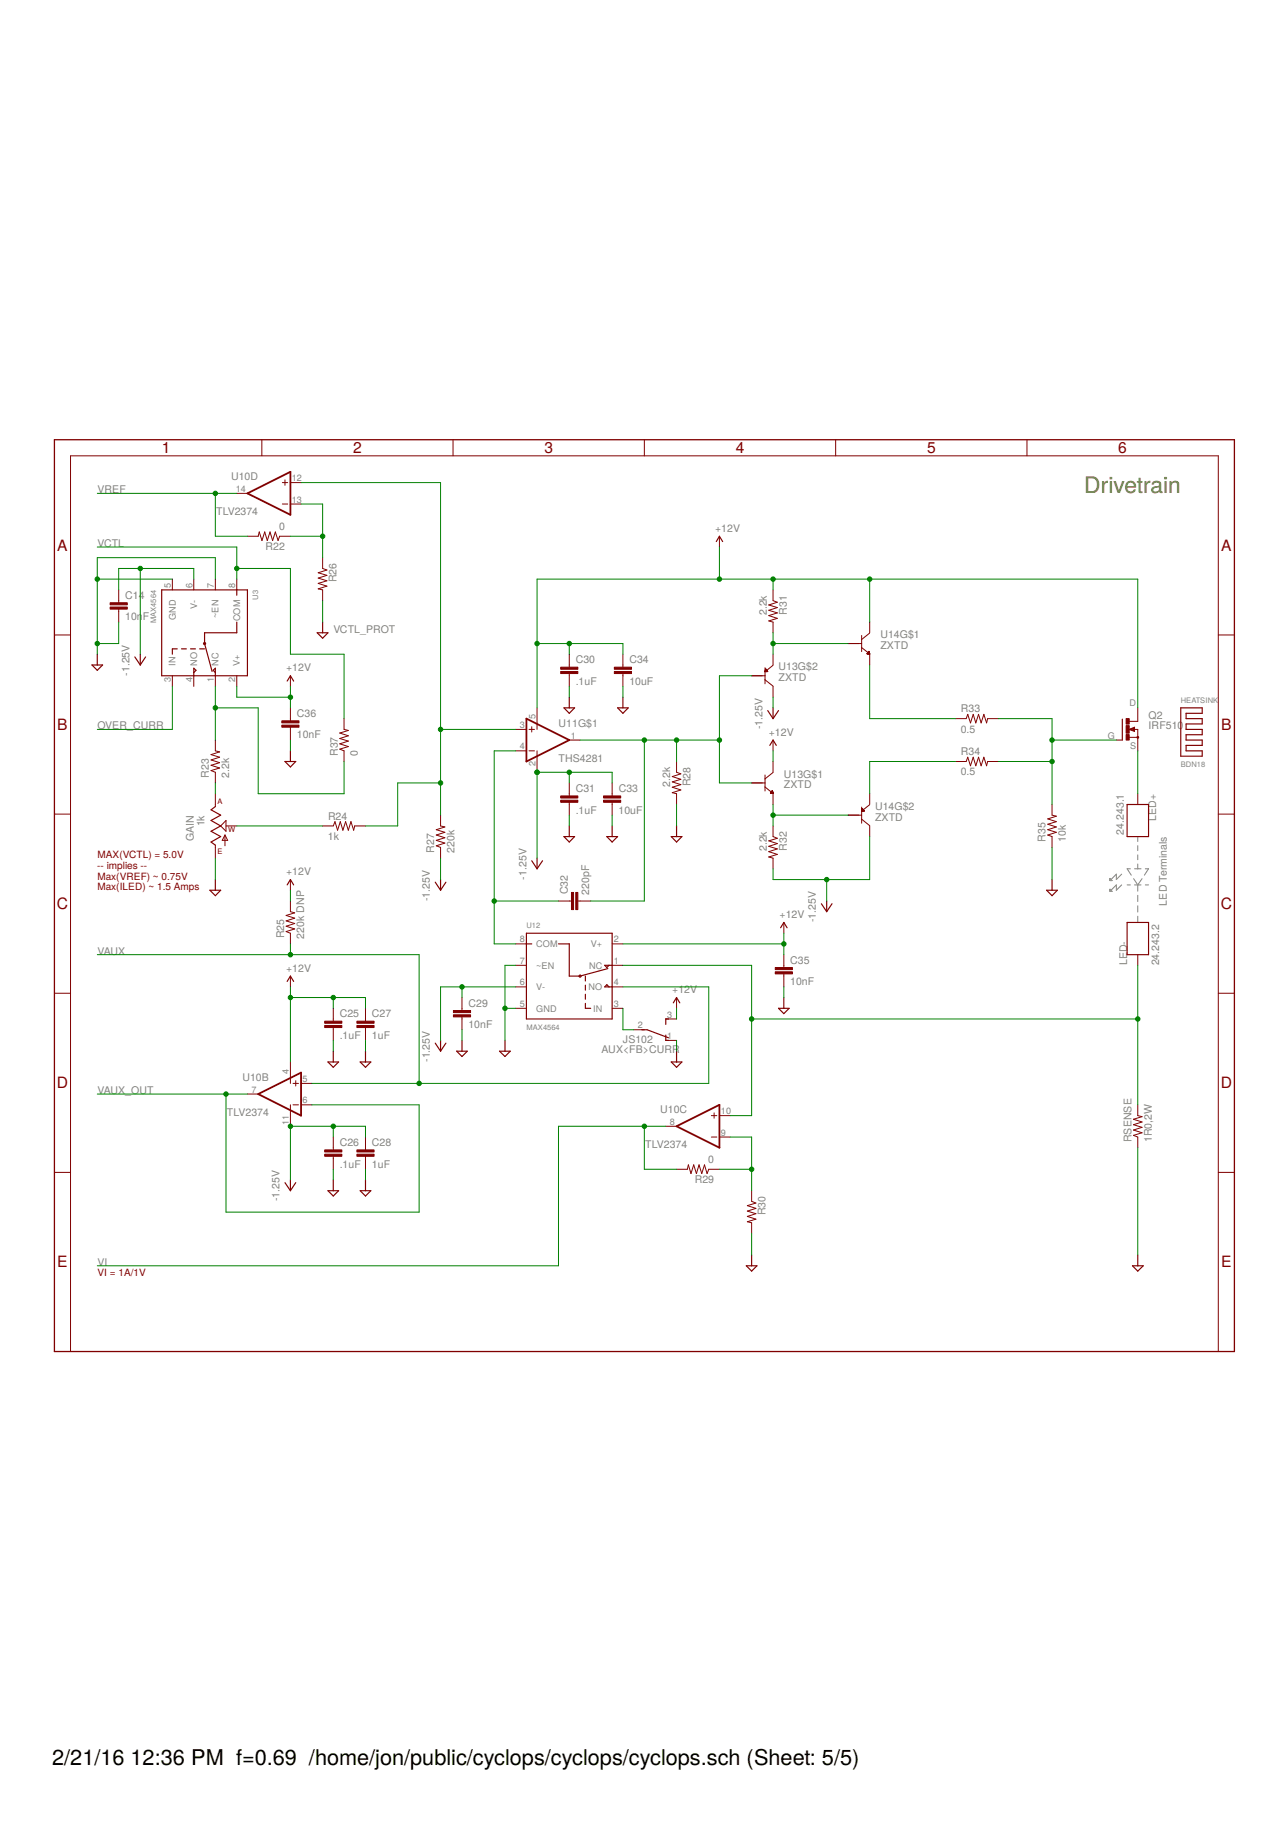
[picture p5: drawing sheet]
<svg xmlns="http://www.w3.org/2000/svg" width="210mm" height="297mm" viewBox="0 0 210 297" stroke-linecap="round" stroke-linejoin="round" font-family="sans-serif">
<g fill="none" stroke="#808080" stroke-width=".16">
<path d="M185.4 136.3v.8M185.4 137.8v.8M185.4 139.3v.8M180.9 143.1l.3 .4h-.3zM180.9 144.9l.3 .3h-.3zM180.9 143.4h.3M180.9 143.4h.2M180.9 143.2h.1M180.9 145.2h.3M180.9 145.1h.2M180.9 145h.1M180.9 144.9h.1"/>
<path d="M182.8 142.4l-.9 .9v-.9l-.8 .9h-.2M182.8 144.2l-.9 .9v-.9l-.8 .9h-.2M183.7 144.2h.5M184.2 141.6h-.5l.7 1M184.7 143.2l.7 1M184.9 141.6h1M184.9 144.2h1M185.4 140.8v.8M185.4 144.2v1M185.4 145.9v1M185.4 147.6v1M185.4 149.3v1"/>
<path d="M186.1 143.2l-.7 1M186.6 141.6h.6l-.7 1M186.6 144.2h.6"/>
</g>
<g fill="none" stroke="#800000" stroke-width=".3">
<path d="M40.3 80.4l7-3.5v7zM85.8 117.1l7 3.5-7 3.5zM42.1 178.3l7-3.5v7zM110.3 183.5l6.9-3.5v7z"/>
<circle cx="185.4" cy="120.1" r=".08"/>
</g>
<g fill="none" stroke="#800000" stroke-width=".16">
<path d="M42.7 71.6v2.7M46 78.6h.9M46.4 78.2v.9M47.3 78.6h1.8M73.8 71.6v2.7M105 71.6v2.7M136.2 71.6v2.7M167.4 71.6v2.7M19.3 96.1v2.1M19.3 99.3v2.1M28.1 94.4v1.7M31.6 94.4v1.7"/>
<path d="M35.1 94.4v1.7M38.6 80.4h1.7M38.6 94.4v1.7M40.3 87.4h1.8l.1-.7 .5 1.4 .4-1.4 .5 1.4 .4-1.4 .4 1.4 .5-1.4 .4 1.4 .3-.7h1.7M46 82.1h.9M47.3 82.1h1.8M52.6 90.9v1.7l.7 .3-1.4 .4 1.4 .4-1.4 .5 1.4 .4-1.4 .5 1.4 .4-1.4 .4 .7 .2v1.8M117.2 87.4v1.7M126 96.1v1.8l.7 .2-1.4 .5 1.4 .4-1.4 .4 1.4 .5-1.4 .4 1.4 .5-1.4 .4 .7 .2v1.7M8.9 103.5h2.6M28.1 110.1v1.7M31.6 110.1v1.7"/>
<path d="M35.1 110.1v1.7M38.6 110.1v1.7M47.3 110.1v1.7M47.3 115.3v2.1M47.3 118.5v2.1M56.1 117.1v1.8l.7 .1-1.4 .4 1.4 .5-1.4 .4 1.4 .5-1.4 .4 1.4 .4-1.4 .5 .7 .2v1.8M84 118.9h1.8M86.2 118.9h.9M86.7 118.4v.9M87.5 115.3v3.6M92.8 106.6v2.1M92.8 109.7v2.1"/>
<path d="M101.5 106.6v2.1M101.5 109.7v2.1M122.5 110.1h2.2M124.7 108.8v2.6M124.7 110.8l1.3 1M124.7 109.4h.3M124.7 109.4h.4M124.7 109.3l.4 .1M124.7 109.3h.4M124.7 109.3h.3M124.7 109.2h.3M124.7 109.2h.2"/>
<path d="M124.8 109.1l.1 .1M124.8 109.1h.1M124.8 109l.3 .4-.4 .1M124.8 109l-.1 .5M124.8 109h.1M126 108.4l-1.3 1.1M126 106.6v1.8M126 111.8v1.8M138.2 104.9h2.2M140.4 105.5l1.3 1.1-.4-.1M140.4 103.5v2.7M141.3 106.5l.4 .1"/>
<path d="M141.3 106.5h.4M141.4 106.4h.3M141.4 106.3h.3M141.5 106.3h.1M141.5 106.2h.1M141.6 106.2h.1M141.6 106.1l-.3 .4M141.6 106.1l.1 .5M141.7 103.2l-1.3 1M141.7 101.4v1.7M141.7 106.6v1.8M141.7 106.6h.1"/>
<path d="M155.7 117.1h1.8l.2-.7 .5 1.4 .4-1.4 .4 1.4 .5-1.4 .4 1.4 .4-1.4 .5 1.4 .2-.7h1.7M184 118.9l.9-.4v.7zM184.8 118.9h.6v3.4M185.4 115.3v2.2h-1.4M198.5 103.5h2.7M8.9 132.7h2.6M35.1 120.6v1.7l.7 .2-1.4 .5 1.4 .4-1.4 .4 1.4 .5-1.4 .4 1.4 .4-1.4 .5 .7 .2v1.8M35.1 129.3v2.1M35.1 137.7v2.1M36.7 136.1v1.7M36.7 136.1l.4 .8h-.9zM36.8 133.7v1.7l-.8-.8z"/>
<path d="M36.8 134.6h1.8M52.6 134.6h1.7l.3-.7 .4 1.4 .5-1.4 .4 1.4 .4-1.4 .5 1.4 .4-1.4 .4 1.4 .2-.7h1.8M71.8 132.8v1.8l.7 .1-1.4 .5 1.4 .4-1.4 .5 1.4 .4-1.4 .4 1.4 .5-1.4 .4 .7 .3v1.7M84 122.3h1.8M86.2 122.3h.9M87.5 122.3v3.5M92.8 120.6h1.7M92.8 127.6v2.1M92.8 130.7v2.1M99.8 127.6v2.1M99.8 130.7v2.1M110.3 124.1v1.7l.7 .3-1.4 .4 1.4 .5-1.4 .4 1.4 .4-1.4 .5 1.4 .4-1.4 .5 .7 .1v1.8"/>
<path d="M122.5 127.6h2.2M124.7 128.2l1.3 1.1M124.7 126.3v2.6M125.6 129.2h.4M125.7 129.1h.2M125.7 129h.2M125.8 129h.1M125.8 128.9h.1M125.9 128.9l.1 .4h-.4zM126 125.9l-1.3 1M126 134.6v1.7l.7 .3-1.4 .4 1.4 .5-1.4 .4 1.4 .4-1.4 .5 1.4 .4-1.4 .4 .7 .2v1.8M126 120.6v1.7"/>
<path d="M126 124.1v1.7M126 129.3v1.8M138.2 132.8h2.2M140.4 131.5v2.6M140.4 133.5l1.3 1M140.4 132.2h.2M140.4 132.1h.4M140.4 132l.4 .1M140.4 132h.3M140.5 132h.2M140.5 131.9h.2M140.5 131.8h.1"/>
<path d="M140.5 131.7l.3 .4M140.5 131.7l-.1 .5M140.8 132.1l-.4 .1M141.7 131.1l-1.3 1.1M141.7 129.3v1.8M141.7 134.6v1.7M155.7 124.1h1.8l.2-.7 .5 1.4 .4-1.4 .4 1.4 .5-1.4 .4 1.4 .4-1.4 .5 1.4 .2-.7h1.7M171.4 131.1v1.7l.7 .2-1.3 .4 1.3 .5-1.3 .4 1.3 .4-1.3 .5 1.3 .4-1.3 .5 .6 .2v1.8M181.9 120.6h1M184 120.1h1.4M185.4 129.3v1.8M198.5 132.7h2.7"/>
<path d="M47.3 143.3v1.8M47.3 146.8v1.7l.7 .2-1.4 .5 1.4 .4-1.4 .5 1.4 .4-1.4 .4 1.4 .5-1.4 .4 .7 .3v1.7M47.3 159v1.8M84 153.8h1.8M84 157.3h1.8M91 146.8h2.1M94.2 146.8h2.1M99.8 153.8h1.7M99.8 157.3h1.7M127.7 150.3v1.8M127.7 155.6v2M127.7 158.7v2.1"/>
<path d="M185.4 155.6v1.7M8.9 161.8h2.6M40.3 178.3h1.8M47.3 173v3.5M47.8 176.5h.8M48.2 176.1v.9M49.1 176.5h1.7M54.3 164.3v2.1M54.3 167.4v2.1M59.6 164.3v2.1M59.6 167.4v2.1M75.3 162.5v2.1"/>
<path d="M75.3 165.7v2.1M84 164.3h1.8M84 160.8h1.8M99.8 164.3h1.7M99.8 160.8h1.7M103.3 167.8h1.7M108.5 166h1.8M108.5 169.5h1.8M110.3 162.5v1.8M198.5 161.8h2.7M8.9 191h2.6M47.3 180v3.5"/>
<path d="M47.8 180h.8M49.1 180h1.7M54.3 185.3v2.1M54.3 188.4v2.1M59.6 185.3v2.1M59.6 188.4v2.1M108.5 183.5h1.8M110.3 190.5h1.7l.2-.7 .4 1.4 .5-1.4 .4 1.4 .4-1.4 .5 1.4 .4-1.4 .4 1.4 .3-.7h1.7M115.9 181.8h.9M115.9 185.3h.9M116.4 181.3v.9M117.2 181.8h1.8"/>
<path d="M117.2 185.3h1.8M122.5 194v1.7l.7 .3-1.4 .4 1.4 .5-1.4 .4 1.4 .5-1.4 .4 1.4 .4-1.4 .5 .7 .1v1.8M185.4 180v1.8l.7 .1-1.4 .5 1.4 .4-1.4 .5 1.4 .4-1.4 .4 1.4 .5-1.4 .4 .7 .3v1.7M198.5 191h2.7M11.5 220.2v-145.9h187v145.9"/>
</g>
<g fill="#800000" stroke="#800000" stroke-width=".16">
<path d="M58.2 166.4h2.8v.3h-2.8z"/>
<path d="M58.2 167.1h2.8v.3h-2.8z"/>
<path d="M52.9 166.4h2.8v.3h-2.8z"/>
<path d="M52.9 167.1h2.8v.3h-2.8z"/>
<path d="M183.5 119.7h.5v.9h-.5z"/>
<path d="M183.5 117.1h.5v.9h-.5z"/>
<path d="M183.5 118.2h.5v1.3h-.5z"/>
<path d="M58.2 187.4h2.8v.3h-2.8z"/>
<path d="M58.2 188.1h2.8v.3h-2.8z"/>
<path d="M52.9 187.4h2.8v.3h-2.8z"/>
<path d="M52.9 188.1h2.8v.3h-2.8z"/>
<path d="M91.4 108.7h2.8v.4h-2.8z"/>
<path d="M91.4 109.4h2.8v.3h-2.8z"/>
<path d="M91.4 129.7h2.8v.3h-2.8z"/>
<path d="M91.4 130.4h2.8v.3h-2.8z"/>
<path d="M73.9 164.7h2.8v.3h-2.8z"/>
<path d="M73.9 165.4h2.8v.3h-2.8z"/>
<path d="M126.3 157.6h2.8v.4h-2.8z"/>
<path d="M126.3 158.3h2.8v.4h-2.8z"/>
<path d="M100.1 108.7h2.8v.4h-2.8z"/>
<path d="M100.1 109.4h2.8v.3h-2.8z"/>
<path d="M98.4 129.7h2.8v.3h-2.8z"/>
<path d="M98.4 130.4h2.8v.3h-2.8z"/>
<path d="M93.1 145.4h.4v2.8h-.4z"/>
<path d="M93.8 145.4h.4v2.8h-.4z"/>
<path d="M17.9 98.2h2.8v.4h-2.8z"/>
<path d="M17.9 98.9h2.8v.4h-2.8z"/>
<path d="M45.9 117.5h2.8v.3h-2.8z"/>
<path d="M45.9 118.2h2.8v.3h-2.8z"/>
</g>
<g fill="none" stroke="#800000" stroke-width=".19">
<path d="M26.4 96.1h13.9v14h-13.9zM38.6 96.1v.9M116.7 88.2l.5-.8 .6 .8M15 108.4h1.7l-.8 .8zM15.9 106.6v1.8M22 107l.9 1.4M22.9 106.6v1.8M23.7 107l-.8 1.4M28.9 105.7h-.8v.9M29.6 105.7h.8M31.1 105.7h.8M31.6 109.6l.3-.4-.3-.3v1.2"/>
<path d="M32.5 105.7h.8M35.1 109.6l-.4-.4 .4-.3v1.2M38.6 101.4v1.7h-5.3v1.8l1.3 4.5M46.8 111l.5-.9 .6 .9M51.7 103.1h1.7l-.8 .9zM52.6 101.4v1.7M91.9 115.3h1.7l-.8 .9zM92.8 113.6v1.7M100.6 115.3h1.8l-.9 .9zM101.5 113.6v1.7M125.1 115.8l.9 1.3M126 115.3v1.8"/>
<path d="M126.9 115.8l-.9 1.3M182.9 117.2v3.4M192.4 115.3h3.5v.9h-2.6v.9h2.6v.9h-2.6v.9h2.6v.8h-2.6v.9h2.6v.9h-2.6v.8h2.6v.9h-3.5zM35.1 131.4l-.7 .6 1.6 .8-1.6 .9 1.6 .9-1.6 .8 1.6 .9-1.6 .9 .7 .5M46.4 124.1h1.8l-.9 .9zM47.3 122.3v1.8M87.5 139.8v1.8M91.9 136.3h1.7l-.8 .9zM92.8 134.6v1.7M98.9 136.3h1.7l-.8 .9zM99.8 134.6v1.7M109.4 136.3h1.7l-.8 .9z"/>
<path d="M110.3 134.6v1.7M125.5 121.5l.5-.9 .5 .9M183.7 131.1h3.5v5.2h-3.5zM34.2 145.1h1.8l-.9 .8zM35.1 143.3v1.8M46.8 144.2l.5-.9 .6 .9M46.8 159.9l.5-.9 .6 .9M70.9 143.7l.9 1.4M71.8 143.3v1.8M72.7 143.7l-.9 1.4M85.8 152.1h14v13.9h-14zM85.8 153.8h.9"/>
<path d="M86.7 140.3l.8 1.3M88.4 140.3l-.9 1.3M91 153.8h1.8v5.2h1.7l4.6-1.2M95.4 159v.9M99.3 157.3l-.4 .3-.3-.3h1.2M127.2 151.2l.5-.9 .6 .9M133.9 147.3l.8 1.2M134.7 146.8v1.7M135.6 147.3l-.9 1.2M170.6 145.1h1.7l-.9 .8zM171.4 143.3v1.8M183.7 150.3h3.5v5.3h-3.5z"/>
<path d="M53.4 173h1.8l-.9 .9zM54.3 171.3v1.7M58.7 173h1.7l-.8 .9zM59.6 171.3v1.7M70.9 170l.9 1.3M71.8 169.5v1.8M72.7 170l-.9 1.3M74.4 171.3h1.8l-.9 .8zM75.3 169.5v1.8M81.4 171.3h1.8l-.9 .8zM82.3 169.5v1.8M95.4 163.5v.8h.9"/>
<path d="M95.4 160.5v.8M95.4 162v.8M99.3 160.8l-.4-.4-.3 .4h1.2M104.6 167.8h.9l3.4 1.3M108.5 168.7v.8h.4M108.9 166h-.4v.9M109.4 173h1.7l-.8 .9zM109.7 163.4l.6-.9 .5 .9M110.3 171.3v1.7M126.9 164.3h1.7l-.9 .9zM127.7 162.5v1.8M46.4 192.7l.9 1.3"/>
<path d="M47.3 192.3v1.7M48.2 192.7l-.9 1.3M53.4 194h1.8l-.9 .9zM54.3 192.3v1.7M58.7 194h1.7l-.8 .9zM59.6 192.3v1.7M121.6 206.2h1.8l-.9 .9zM122.5 204.5v1.7M184.6 206.2h1.7l-.9 .9zM185.4 204.5v1.7"/>
<circle cx="33.3" cy="104.9" r=".17"/>
<circle cx="94.5" cy="159" r=".17"/>
</g>
<path d="M8.9 71.6h192.3v148.6h-192.3zM184.8 118.7l-.6 .2 .6 .1v-.1h-.2" fill="none" stroke="#800000" stroke-width=".21"/>
<g fill="none" stroke="#008000" stroke-width=".16">
<path d="M49.1 78.6h22.7v54.2M15.9 94.4h12.2M15.9 89.1h22.7v5.3M15.9 80.4h22.7M22.9 92.6v14M31.6 94.4v-1.8h-12.3v3.5M35.1 80.4v7h5.2M35.1 94.4v-3.5h-19.2v15.7M38.6 92.6h8.7v14h8.8v10.5M47.3 87.4h5.3M49.1 82.1h3.5v8.8M52.6 97.9v3.5"/>
<path d="M117.2 89.1v5.3M126 94.4v1.7M141.7 94.4v7M19.3 101.4v3.5h-3.4M28.1 111.8v7.1h-12.2M35.1 111.8v8.8M35.1 115.3h7v14h14v-5.2M38.6 111.8v1.8h8.7M47.3 111.8v3.5M71.8 118.9h12.2M87.5 115.3v-20.9h97.9v20.9M87.5 104.9h14v1.7"/>
<path d="M92.8 104.9v1.7M92.8 111.8v1.8M101.5 111.8v1.8M122.5 110.1h-5.3v17.5h5.3M126 104.9h12.2M126 103.1v3.5M126 113.6v1.7M141.7 108.4v8.7h14M162.7 117.1h8.7v14M35.1 127.6v1.7M35.1 139.8v3.5M38.6 134.6h14"/>
<path d="M47.3 120.6v1.7M71.8 139.8v3.5M71.8 127.6h-7v7h-5.2M84 122.3h-3.5v31.5h3.5M92.8 125.8v1.8M92.8 132.8v1.8M94.5 120.6h22.7M99.8 127.6v-1.8h-12.3v14M99.8 132.8v1.8M105 120.6v26.2h-8.7M110.3 120.6v3.5M110.3 131.1v3.5"/>
<path d="M126 122.3v1.8M126 131.1v3.5M126 132.8h12.2M141.7 136.3v7h-15.7v-1.7M155.7 124.1h-14v5.2M162.7 124.1h8.7M171.4 138.1v5.2M171.4 120.6h10.5M185.4 122.3v7M15.9 155.6h52.4v20.9M47.3 145.1v1.7M47.3 153.8v1.8"/>
<path d="M80.5 146.8h10.5M84 157.3h-1.7v12.2M101.5 157.3h21v24.5h-3.5M101.5 153.8h26.2M127.7 152.1v3.5M134.7 143.3v3.5M185.4 157.3v22.7M15.9 178.3h24.4M36.8 178.3v19.2h31.5v-17.5h-17.5M47.3 160.8v12.2M47.3 162.5h12.3v1.8M54.3 162.5v1.8"/>
<path d="M54.3 169.5v1.8M59.6 169.5v1.8M75.3 160.8v1.7M75.3 167.8v1.7M82.3 164.3h1.7M84 160.8h-12.2v8.7M101.5 160.8h14v15.7h-64.7M101.5 164.3v3.5h1.8M110.3 164.3v1.7M110.3 169.5v1.8M122.5 166h62.9M127.7 160.8v1.7"/>
<path d="M54.3 183.5v1.8M54.3 190.5v1.8M59.6 185.3v-1.8h-12.3v8.8M59.6 190.5v1.8M105 183.5v7h5.3M108.5 183.5h-17.5v22.7h-75.1M117.2 190.5h5.3M119 185.3h3.5v8.7M185.4 187v17.5M122.5 201v3.5"/>
</g>
<g fill="#008000" stroke="#008000" stroke-width=".16">
<circle cx="185.4" cy="166" r=".36"/>
<circle cx="122.5" cy="166" r=".36"/>
<circle cx="105" cy="183.5" r=".36"/>
<circle cx="47.3" cy="155.6" r=".36"/>
<circle cx="68.3" cy="176.5" r=".36"/>
<circle cx="122.5" cy="190.5" r=".36"/>
<circle cx="82.3" cy="164.3" r=".36"/>
<circle cx="15.9" cy="94.4" r=".36"/>
<circle cx="15.9" cy="104.9" r=".36"/>
<circle cx="54.3" cy="162.5" r=".36"/>
<circle cx="47.3" cy="162.5" r=".36"/>
<circle cx="126" cy="94.4" r=".36"/>
<circle cx="117.2" cy="94.4" r=".36"/>
<circle cx="87.5" cy="104.9" r=".36"/>
<circle cx="92.8" cy="104.9" r=".36"/>
<circle cx="141.7" cy="94.4" r=".36"/>
<circle cx="127.7" cy="153.8" r=".36"/>
<circle cx="47.3" cy="113.6" r=".36"/>
<circle cx="71.8" cy="118.9" r=".36"/>
<circle cx="71.8" cy="127.6" r=".36"/>
<circle cx="35.1" cy="80.4" r=".36"/>
<circle cx="54.3" cy="183.5" r=".36"/>
<circle cx="47.3" cy="183.5" r=".36"/>
<circle cx="134.7" cy="143.3" r=".36"/>
<circle cx="75.3" cy="160.8" r=".36"/>
<circle cx="92.8" cy="125.8" r=".36"/>
<circle cx="87.5" cy="125.8" r=".36"/>
<circle cx="22.9" cy="92.6" r=".36"/>
<circle cx="36.8" cy="178.3" r=".36"/>
<circle cx="52.6" cy="87.4" r=".36"/>
<circle cx="126" cy="104.9" r=".36"/>
<circle cx="126" cy="132.8" r=".36"/>
<circle cx="110.3" cy="120.6" r=".36"/>
<circle cx="117.2" cy="120.6" r=".36"/>
<circle cx="105" cy="120.6" r=".36"/>
<circle cx="171.4" cy="120.6" r=".36"/>
<circle cx="171.4" cy="124.1" r=".36"/>
<circle cx="80.5" cy="146.8" r=".36"/>
<circle cx="35.1" cy="115.3" r=".36"/>
<circle cx="38.6" cy="92.6" r=".36"/>
</g>
<text font-size="3.7" fill="#808000" x="176.7" y="80.4">Drivetrain</text>
<g font-size="3.5">
<text x="8.5" y="287.5">2/21/16</text>
<text x="21.3" y="287.5">12:36 PM f=0.69 /home/jon/public/cyclops/cyclops/cyclops.sch (Sheet: 5/5)</text>
</g>
<g font-size="2.5" fill="#800000">
<text x="26.4" y="73.8">1</text>
<text x="57.6" y="73.8">2</text>
<text x="88.7" y="73.8">3</text>
<text x="119.9" y="73.8">4</text>
<text x="151.1" y="73.8">5</text>
<text x="182.3" y="73.8">6</text>
<text x="9.3" y="89.8">A</text>
<text x="199" y="89.8">A</text>
<text x="9.3" y="118.9">B</text>
<text x="199" y="118.9">B</text>
<text x="9.3" y="148.1">C</text>
<text x="198.9" y="148.1">C</text>
<text x="9.3" y="177.3">D</text>
<text x="198.9" y="177.3">D</text>
<text x="9.3" y="206.5">E</text>
<text x="199" y="206.5">E</text>
</g>
<g font-size="1.7" fill="#808080">
<text x="15.9" y="80.4">VREF</text>
<text x="35.2" y="83.9">TLV2374</text>
<text x="37.7" y="78.2">U10D</text>
<text x="15.9" y="89.1">VCTL</text>
<text x="43.3" y="89.6">R22</text>
<text x="45.5" y="86.3">0</text>
<text x="116.5" y="86.7">+12V</text>
<text x="54.8" y="94.9" transform="rotate(-90 54.8 94.9)">R26</text>
<text x="20.4" y="101.1">10n</text>
<text x="20.4" y="97.6">C14</text>
<text x="23.3" y="101.1">F</text>
<text x="124.9" y="100.2" transform="rotate(-90 124.9 100.2)">2.2k</text>
<text x="128.2" y="100.2" transform="rotate(-90 128.2 100.2)">R31</text>
<text x="54.3" y="103.1">VCTL_PROT</text>
<text x="143.5" y="105.7">ZXTD</text>
<text x="143.5" y="104">U14G$1</text>
<text x="21.1" y="110.1" transform="rotate(-90 21.1 110.1)">-1.25V</text>
<text x="46.6" y="109.4">+12V</text>
<text x="93.8" y="111.6">.1uF</text>
<text x="93.8" y="108.1">C30</text>
<text x="102.6" y="111.6">10uF</text>
<text x="102.6" y="108.1">C34</text>
<text x="126.9" y="111">ZXTD</text>
<text x="126.9" y="109.2">U13G$2</text>
<text x="15.9" y="118.8">OVER_CURR</text>
<text x="48.4" y="116.8">C36</text>
<text x="91" y="118.4">U11G$1</text>
<text x="124.2" y="118.8" transform="rotate(-90 124.2 118.8)">-1.25V</text>
<text x="125.3" y="119.9">+12V</text>
<text x="156.6" y="119.4">0.5</text>
<text x="156.6" y="116.1">R33</text>
<text x="187.2" y="118.8">IRF510</text>
<text x="187.2" y="117.1">Q2</text>
<text x="48.4" y="120.3">10nF</text>
<text x="55" y="123.2" transform="rotate(-90 55 123.2)">R37</text>
<text x="58.3" y="123.2" transform="rotate(-90 58.3 123.2)">0</text>
<text x="91" y="124.1">THS4281</text>
<text x="156.6" y="123.1">R34</text>
<text x="34.1" y="126.7" transform="rotate(-90 34.1 126.7)">R23</text>
<text x="37.4" y="126.7" transform="rotate(-90 37.4 126.7)">2.2k</text>
<text x="93.8" y="129.1">C31</text>
<text x="100.8" y="129.1">C33</text>
<text x="109.2" y="128.2" transform="rotate(-90 109.2 128.2)">2.2k</text>
<text x="112.5" y="128.1" transform="rotate(-90 112.5 128.1)">R28</text>
<text x="127.7" y="128.5">ZXTD</text>
<text x="127.7" y="126.7">U13G$1</text>
<text x="142.6" y="132">U14G$2</text>
<text x="156.6" y="126.4">0.5</text>
<text x="31.6" y="137.1" transform="rotate(-90 31.6 137.1)">GAIN</text>
<text x="33.3" y="134.6" transform="rotate(-90 33.3 134.6)">1k</text>
<text x="53.4" y="136.8">1k</text>
<text x="53.5" y="133.5">R24</text>
<text x="93.8" y="132.6">.1uF</text>
<text x="100.8" y="132.6">10uF</text>
<text x="142.6" y="133.7">ZXTD</text>
<text x="170.4" y="137.2" transform="rotate(-90 170.4 137.2)">R35</text>
<text x="173.7" y="137.2" transform="rotate(-90 173.7 137.2)">10k</text>
<text x="183.2" y="136" transform="rotate(-90 183.2 136)">24.243.1</text>
<text x="188.4" y="133.7" transform="rotate(-90 188.4 133.7)">LED+</text>
<text x="46.6" y="142.6">+12V</text>
<text x="70.8" y="138.9" transform="rotate(-90 70.8 138.9)">R27</text>
<text x="74.1" y="138.9" transform="rotate(-90 74.1 138.9)">220k</text>
<text x="85.8" y="143.3" transform="rotate(-90 85.8 143.3)">-1.25V</text>
<text x="124.9" y="138.7" transform="rotate(-90 124.9 138.7)">2.2k</text>
<text x="128.2" y="138.6" transform="rotate(-90 128.2 138.6)">R32</text>
<text x="70" y="146.8" transform="rotate(-90 70 146.8)">-1.25V</text>
<text x="92.5" y="145.7" transform="rotate(-90 92.5 145.7)">C32</text>
<text x="96" y="145.8" transform="rotate(-90 96 145.8)">220pF</text>
<text x="127" y="149.6">+12V</text>
<text x="190.1" y="147.5" transform="rotate(-90 190.1 147.5)">LED Terminals</text>
<text x="15.9" y="155.5">VAUX</text>
<text x="46.3" y="152.9" transform="rotate(-90 46.3 152.9)">R25</text>
<text x="49.6" y="152.9" transform="rotate(-90 49.6 152.9)">220k DNP</text>
<text x="133" y="150.3" transform="rotate(-90 133 150.3)">-1.25V</text>
<text x="46.6" y="158.3">+12V</text>
<text x="109.6" y="161.8">+12V</text>
<text x="128.8" y="160.5">10nF</text>
<text x="128.8" y="157">C35</text>
<text x="183.7" y="157.3" transform="rotate(-90 183.7 157.3)">LED-</text>
<text x="188.9" y="157.3" transform="rotate(-90 188.9 157.3)">24.243.2</text>
<text x="55.4" y="165.8">C25</text>
<text x="60.6" y="165.8">C27</text>
<text x="76.3" y="167.5">10nF</text>
<text x="76.4" y="164">C29</text>
<text x="55.4" y="169.3">.1uF</text>
<text x="60.6" y="169.3">1uF</text>
<text x="70" y="173" transform="rotate(-90 70 173)">-1.25V</text>
<text x="98" y="171.6">AUX&lt;FB&gt;CURR</text>
<text x="101.5" y="169.9">JS102</text>
<text x="15.9" y="178.3">VAUX_OUT</text>
<text x="39.5" y="176.1">U10B</text>
<text x="37" y="181.8">TLV2374</text>
<text x="107.6" y="181.3">U10C</text>
<text x="55.4" y="190.2">.1uF</text>
<text x="55.4" y="186.8">C26</text>
<text x="60.6" y="190.2">1uF</text>
<text x="60.6" y="186.8">C28</text>
<text x="105.2" y="187">TLV2374</text>
<text x="115.4" y="189.5">0</text>
<text x="184.4" y="186.1" transform="rotate(-90 184.4 186.1)">RSENSE</text>
<text x="187.7" y="186.1" transform="rotate(-90 187.7 186.1)">1R0,2W</text>
<text x="45.6" y="195.8" transform="rotate(-90 45.6 195.8)">-1.25V</text>
<text x="113.2" y="192.8">R29</text>
<text x="124.8" y="198" transform="rotate(-90 124.8 198)">R30</text>
<text x="15.9" y="206.2">VI</text>
</g>
<g font-size="1.6" fill="#800000">
<text x="15.9" y="141.6">-- implies --</text>
<text x="15.9" y="139.9">MAX(VCTL) = 5.0V</text>
<text x="15.9" y="143.3">Max(VREF) ~ 0.75V</text>
<text x="15.9" y="145.1">Max(ILED) ~ 1.5 Amps</text>
<text x="15.9" y="208">VI = 1A/1V</text>
</g>
<g font-size="1.5" fill="#808080">
<text x="38.4" y="80.1">14</text>
<text x="47.6" y="81.9">13</text>
<text x="47.6" y="78.4">12</text>
<text x="27.8" y="95.9" transform="rotate(-90 27.8 95.9)">5</text>
<text x="31.3" y="95.9" transform="rotate(-90 31.3 95.9)">6</text>
<text x="34.8" y="95.9" transform="rotate(-90 34.8 95.9)">7</text>
<text x="38.3" y="95.9" transform="rotate(-90 38.3 95.9)">8</text>
<text x="28.6" y="101.1" transform="rotate(-90 28.6 101.1)">GND</text>
<text x="32.1" y="99.2" transform="rotate(-90 32.1 99.2)">V-</text>
<text x="35.6" y="100.7" transform="rotate(-90 35.6 100.7)">~EN</text>
<text x="39.1" y="101.2" transform="rotate(-90 39.1 101.2)">COM</text>
<text x="27.8" y="111.2" transform="rotate(-90 27.8 111.2)">3</text>
<text x="28.6" y="108.5" transform="rotate(-90 28.6 108.5)">IN</text>
<text x="31.3" y="111.2" transform="rotate(-90 31.3 111.2)">4</text>
<text x="32.1" y="108.5" transform="rotate(-90 32.1 108.5)">NO</text>
<text x="34.8" y="111.2" transform="rotate(-90 34.8 111.2)">1</text>
<text x="35.6" y="108.5" transform="rotate(-90 35.6 108.5)">NC</text>
<text x="38.3" y="111.2" transform="rotate(-90 38.3 111.2)">2</text>
<text x="39.1" y="108.5" transform="rotate(-90 39.1 108.5)">V+</text>
<text x="84.7" y="118.6">3</text>
<text x="87.3" y="117.2" transform="rotate(-90 87.3 117.2)">5</text>
<text x="184.1" y="115.1">D</text>
<text x="84.7" y="122.1">4</text>
<text x="87.3" y="124.8" transform="rotate(-90 87.3 124.8)">2</text>
<text x="93" y="120.3">1</text>
<text x="180.5" y="120.3">G</text>
<text x="184.2" y="122.1">S</text>
<text x="84.7" y="153.6">8</text>
<text x="87.4" y="154.3">COM</text>
<text x="96.3" y="154.3">V+</text>
<text x="100" y="153.6">2</text>
<text x="84.7" y="157.1">7</text>
<text x="84.7" y="160.5">6</text>
<text x="87.4" y="157.8">~EN</text>
<text x="87.4" y="161.3">V-</text>
<text x="95.9" y="161.3">NO</text>
<text x="96" y="157.8">NC</text>
<text x="100" y="160.5">4</text>
<text x="100" y="157.1">1</text>
<text x="84.7" y="164">5</text>
<text x="87.4" y="164.8">GND</text>
<text x="96.6" y="164.8">IN</text>
<text x="100" y="164">3</text>
<text x="103.9" y="167.5">2</text>
<text x="108.8" y="165.8">3</text>
<text x="108.8" y="169.3">1</text>
<text x="41" y="178">7</text>
<text x="47.1" y="174.9" transform="rotate(-90 47.1 174.9)">4</text>
<text x="49.3" y="179.8">6</text>
<text x="49.3" y="176.3">5</text>
<text x="47.1" y="183.3" transform="rotate(-90 47.1 183.3)">11</text>
<text x="109.2" y="183.3">8</text>
<text x="117.5" y="185">9</text>
<text x="117.5" y="181.5">10</text>
</g>
<g font-size="1.2" fill="#808080">
<text x="25.5" y="101.6" transform="rotate(-90 25.5 101.6)">MAX4564</text>
<text x="42.1" y="97.7" transform="rotate(-90 42.1 97.7)">U3</text>
<text x="192.4" y="114.5">HEATSINK</text>
<text x="192.4" y="125">BDN18</text>
<text x="85.8" y="151.2">U12</text>
<text x="85.8" y="167.8">MAX4564</text>
</g>
<g font-size="1.2" fill="#800000">
<text x="35.4" y="131.1">A</text>
<text x="37.2" y="135.6">W</text>
<text x="35.4" y="139.1">E</text>
</g>
</svg>
